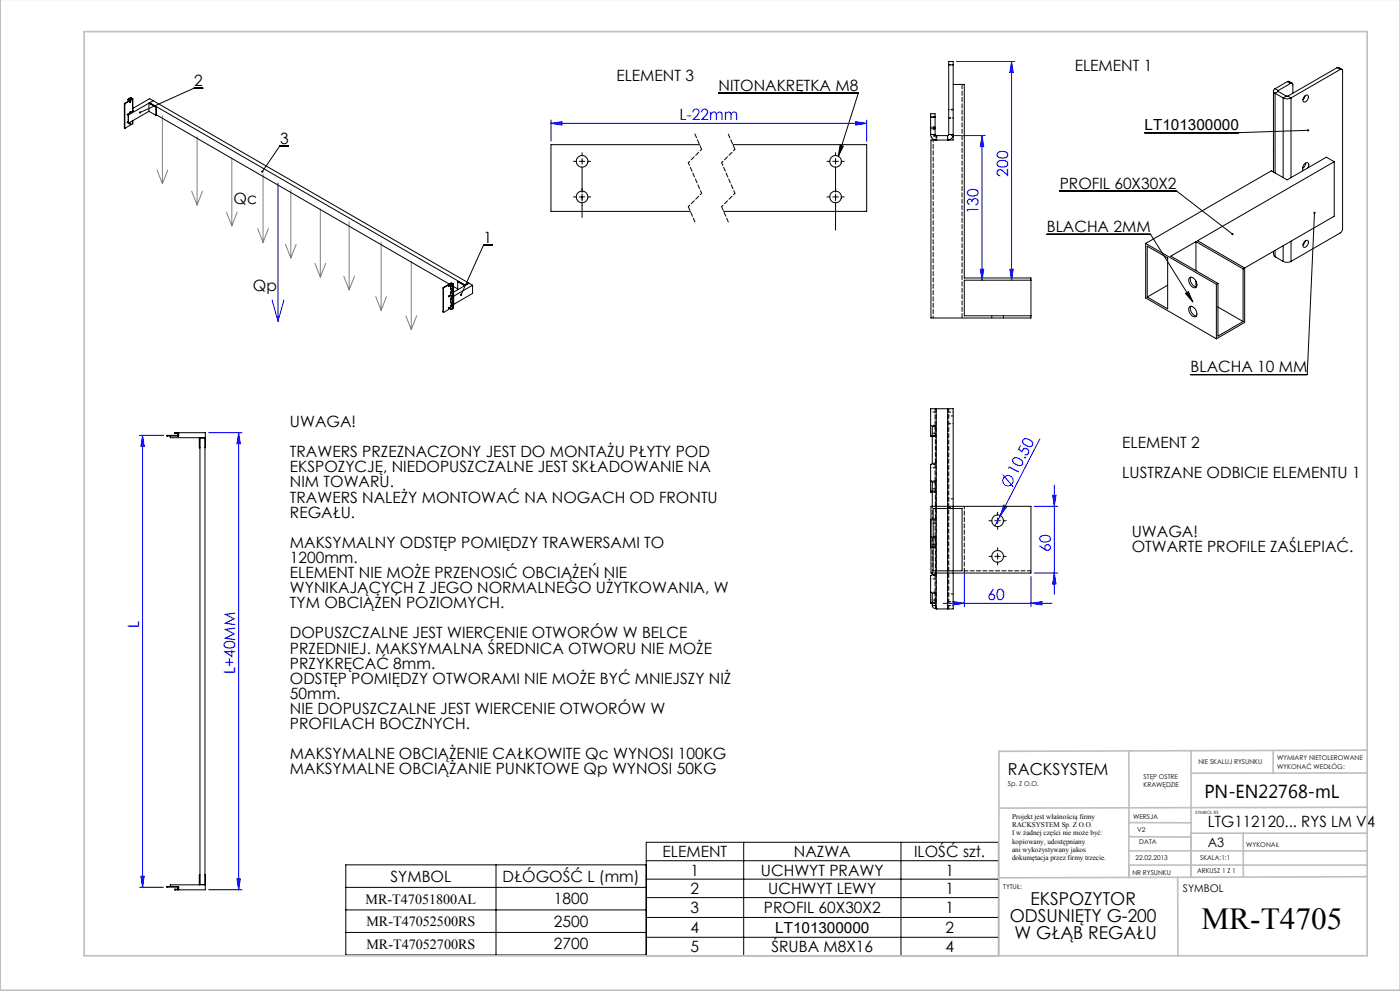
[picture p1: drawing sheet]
<svg xmlns="http://www.w3.org/2000/svg" width="420mm" height="297mm" viewBox="0 0 420 297" stroke-linecap="round" stroke-linejoin="round" font-family="sans-serif">
<g fill="none" stroke="#00f" stroke-width=".3">
<path d="M287 18.4h17.5M303.5 18.4l.5 3.3h-1zM303.5 18.4v65.6M165.3 37l3.3-.5v1zM165.3 36v6.4M165.3 37h94.7M256.7 36.5l3.3 .5-3.3 .5zM260 36v6.4M83.4 54.9v41.3M285.3 40.6h10.3M294.6 40.6l.5 3.3h-1zM294.6 40.6v43.4"/>
<path d="M81.6 89.9l1.8 6.3M85.2 89.9l-1.8 6.3M294.1 80.7h1l-.5 3.3zM303 80.7h1l-.5 3.3zM41.8 130.5h7.3M42.8 130.5v135.4M42.8 130.5l.5 3.3h-1zM62.6 129.7h10M71.6 129.7v137M71.6 129.7l.5 3.3h-1zM311.9 131.6l-13.4 26M300.8 142.3l3.2 3.6"/>
<path d="M301.2 151.4l.9 .4-2 2.7zM310.3 151.7h7M315.8 148.4h1l-.5 3.3zM316.3 145.4v32.7M289.3 172.1v9.7M309.3 172.7v9.1M310.3 171.7h7M316.3 171.7l.5 3.3h-1zM282.9 180.8h32.7M286 180.3l3.3 .5-3.3 .5zM309.3 180.8l3.3-.5v1zM41.8 265.9h7.3"/>
<path d="M42.3 262.6h1l-.5 3.3zM62.6 266.7h10M71.1 263.4h1l-.5 3.3z"/>
<circle cx="302.4" cy="144.1" r="1.56"/>
</g>
<g fill="none" stroke="#000" stroke-width=".3">
<path d="M60.8 26.4h-2.5l-16.3 7.3M215.5 27.9h42l-6 18.9M392.4 39.1l-20.8 .7h-28.3M86.5 43.7h-2.5l-5.3 7.7M173.8 59h1.7M173.8 48.4h1.7M174.6 47.5v1.7M174.6 58.2v1.7M249.8 59h1.7M249.8 48.4h1.7M250.7 47.5v1.7M250.7 58.2v1.7"/>
<path d="M252 43.5l1 .3-1.5 3zM317.9 57.2h35l16.8 13M147.6 73.5h-2.5l-6.8 14.9M314 70.2h31.2l12.6 20.3M394.3 63.8l-2.1 48.5h-35.1M355.7 88l.8-.6 1.3 3.1zM298.5 156.1h1.6M299.3 155.2v1.7M298.5 166.7h1.6M299.3 165.9v1.7M148.8 259.2v27M193.9 259.2h-90.2v27h90.2"/>
<path d="M193.9 252.4h105.6v34h-105.6zM193.9 258h105.6M223.1 252.4v34M270.3 252.4v34M103.7 265.9h90.2M103.7 272.7h90.2M103.7 279.5h90.2M193.9 263.5h105.6M193.9 269h105.6M193.9 275h105.6M193.9 280.9h105.6"/>
</g>
<g fill="none" stroke="#000" stroke-width=".3" stroke-dasharray="15.2 1.3 1.3 1.3">
<path d="M173 59h-1M173 48.4h-1M174.6 57.4v-1M174.6 46.7v-.9M176.3 59h.9M176.3 48.4h.9M249 59h-.9M249 48.4h-.9M250.7 57.4v-1M250.7 46.7v-.9M252.3 59h1M252.3 48.4h1"/>
<path d="M174.6 60.7v.9M250.7 60.7v.9M297.6 156.1h-.9M299.3 154.4v-.9M299.3 157.7v1M301 156.1h.9M297.6 166.7h-.9M299.3 165.1v-.9M299.3 168.4v.9M301 166.7h.9"/>
</g>
<path d="M250.7 50v19" fill="none" stroke="#000" stroke-width=".3" stroke-dasharray="15.2 1.3 1.3 1.3" stroke-dashoffset="7.7"/>
<path d="M174.6 50v15.2" fill="none" stroke="#000" stroke-width=".3" stroke-dasharray="15.2 1.3 1.3 1.3" stroke-dashoffset="7.6"/>
<path d="M208.5 40.2l2 4.6M218.5 40.2l2 4.6M206.5 61.9l2 4.6M216.5 61.9l2 4.6" fill="none" stroke="#000" stroke-width=".3" stroke-dasharray="1.3 .6"/>
<path d="M210.5 44.8l-4 4M210.5 57.9l-4 4M220.5 44.8l-4 4M220.5 57.9l-4 4" fill="none" stroke="#000" stroke-width=".3" stroke-dasharray="1.3 .6" stroke-dashoffset=".7"/>
<path d="M206.5 48.8l4 9.1M216.5 48.8l4 9.1" fill="none" stroke="#000" stroke-width=".3" stroke-dasharray="1.3 .6" stroke-dashoffset=".4"/>
<g fill="none" stroke="#808080" stroke-width=".3">
<path d="M48.7 34.6v20.5M47.1 50.9l1.6 4.2M50.3 50.9l-1.6 4.2M57.5 57.3l1.6 4.1M59.1 41v20.4M60.8 57.3l-1.7 4.1M69.5 47.3v20.4M78.9 52.2v20.4M87.2 56.9v20.4M67.9 63.6l1.6 4.1M71.2 63.6l-1.7 4.1M77.3 68.5l1.6 4.1"/>
<path d="M80.5 68.5l-1.6 4.1M85.6 73.2l1.6 4.1M88.9 73.2l-1.7 4.1M94.5 78.9l1.6 4.1M96.1 62.6v20.4M97.7 78.9l-1.6 4.1M104.7 66.5v20.4M114.3 72.6v20.4M123.4 78.4v20.4M103.1 82.8l1.6 4.1M106.4 82.8l-1.7 4.1M112.7 88.9l1.6 4.1"/>
<path d="M116 88.9l-1.7 4.1M121.8 94.7l1.6 4.1M125 94.7l-1.6 4.1"/>
</g>
<g fill="none" stroke="#c0c0c0" stroke-width=".5">
<path d="M.1 -.1v296.9h419.9M25.2 9.5h385v276.9h-385zM338.7 225.2v37.8M357.3 225v37.9v-13.2h52.9M382 225.4v6.3M410.1 224.8l-110.4 .4v61.2M410.1 231.7h-52.8M338.7 259.3h71.5M338.7 255h71.5M338.7 250.8l18.6 .1M338.7 246.5l18.6 .1M373 249.7v13.2"/>
<path d="M410.1 241.9l-110.4 .3M353.3 262.9l.1 23.5M410.2 262.7l-110.5 .4"/>
</g>
<path d="M78.4 51.2l.1 .5 .2-.3-.2 .3a.34 .34 0 0 0 .4 0 .34 .34 0 0 0 0-.5 .34 .34 0 0 0-.5 0zM41.8 33.5l-.1 .3 .3-.1-.3 .1a.34 .34 0 0 0 .5 .2 .34 .34 0 0 0 .1-.5 .34 .34 0 0 0-.5 0zM138.1 88.1v.5l.2-.2-.1 .3a.34 .34 0 0 0 .5-.4 .34 .34 0 0 0-.6-.2zM252 43.5l1 .3-1.5 3zM392.2 38.8a.34 .34 0 0 0 .1 .6 .34 .34 0 0 0 .5-.4l-.4 .1 .4-.1-.2-.2zM369.5 69.9v.5h.5l-.3-.2 .3 .2v-.5zM394.1 63.6a.34 .34 0 0 0 .1 .5 .34 .34 0 0 0 .5-.2 .34 .34 0 0 0-.3-.4l-.1 .3 .1-.3zM355.7 88l.8-.6 1.3 3.1z" fill="#000"/>
<g fill="#00f">
<path d="M301.2 151.4l.9 .4-2 2.7z"/>
<path d="M165.3 37l3.3-.5v1zM256.7 36.5l3.3 .5-3.3 .5z"/>
<path d="M286 180.3l3.3 .5-3.3 .5zM309.3 180.8l3.3-.5v1z"/>
<path d="M316.3 171.7l.5 3.3h-1zM315.8 148.4h1l-.5 3.3z"/>
<path d="M42.8 130.5l.5 3.3h-1zM42.3 262.6h1l-.5 3.3zM71.6 129.7l.5 3.3h-1zM71.1 263.4h1l-.5 3.3zM294.6 40.6l.5 3.3h-1zM294.1 80.7h1l-.5 3.3zM303.5 18.4l.5 3.3h-1zM303 80.7h1l-.5 3.3z"/>
</g>
<g fill="none" stroke="#000" stroke-width=".3">
<path d="M284.6 19.4v-1h1.4v1M284.6 19.4h1.4M284.6 19.4v20.9M286 19.4v22.6h-6.7v53.3h30v-12h-20v-58h-3.3M37.3 38.2v.1M37.3 38.2l.2 .2M37.3 31.1l.1 .1M37.3 31.1v7.1M37.4 31l-.1 .1M37.4 31h.2M37.4 31.2l.1 7.2 2.3-1.3M37.6 31l-.2 .2"/>
<path d="M38.2 34.3l.3 .2v2.3l-.3-.2M38.2 34.3l.3 .2M38.2 36.6l.3 .3M38.4 29.9h.1M38.4 29.9v.5M38.5 36.5l-.3 .1M38.5 29.7l-.1 .2M38.5 29.7h.1M38.5 34.5v2.4M38.5 29.9v.4M38.6 29.7l-.1 .2M39 33.7v.1"/>
<path d="M39.1 29.3h.3M39.1 29.3l.7 .5M39.1 29.3l-.6 .4M39.1 33.6h-.1M39.1 37h.1l-.2 .2zM39.1 30.4l.1 .1-.2 .2zM39.1 30.4l-.1 .2M39.1 37l-.1 .1M39.1 33.5h.1M39.1 33.4l-.1 .3M39.2 29.4h.1M39.2 29.4l-.6 .3"/>
<path d="M39.2 29.4v.5M39.2 33.7v-.3l-.2 .3M39.3 29.4v.5M39.4 29.3l-.1 .1M39.4 29.3l.4 .3M39.6 29.6v.1M39.6 29.7l-2.2 1.3M39.8 29.6v.2M39.8 29.8l-2.2 1.2M39.8 29.6h-.2M39.8 29.8v3.5M39.8 36.2v.9"/>
<path d="M39.8 29.7l.1 3.6M39.8 33.2l-1.6 1.1M44.7 33.4l-6.2 3.5M44.7 30.9l2.1 1.2M44.7 30.9l-6.2 3.6M44.7 30.9v2.5M44.7 33.4l2.1 1.2M44.9 30.8l-.1 .1 2.1 1.2M44.9 30.8l94.6 54.6M44.9 30.8v.2M46 30.2l-1.1-.6-5.1 2.9M46 30.2l-1.1 .6"/>
<path d="M46 30.2l95.8 55.3M46.8 32.1v2.5M46.9 32.1h-.1M46.9 32.1v2.3M46.9 34.4l87.9 50.7M47 34.5l-.2 .1M279.2 35.1v-1h1.3v1M279.2 35.1v5.2M279.2 35.1h1.3M280.5 35.1v5.2M382 27.3v24.2M382.5 26.6a.72 .72 0 0 0-.5 .7 .72 .72 0 0 0 .5 .6"/>
<path d="M382.5 26.6l1 .5M382.5 27.9l2.4 1.4M382.5 27.9v23.9M383.5 27.1v.3M383.5 27.4l-1 .5M383.5 27.4l2.4 1.4M384.9 29.3a2.61 2.61 0 0 0 2.4 0M384.9 29.3v23.9M385.9 28.8h.5M385.9 28.8l-1 .5M386.2 24.5l.4-.1 1.1 .6M386.2 24.5l1 .5"/>
<path d="M386.2 24.5l-3.7 2.1M386.4 28.8l.9 .5M387.2 25a.43 .43 0 0 1 .5 0 .43 .43 0 0 1 .2 .4v2.5M387.2 25l-3.7 2.1M387.3 29.3v23.9M391.5 28.7a.65 .65 0 0 1 1 0 .65 .65 0 0 1-.1 1l-.4 .5a.64 .64 0 0 1-.9 .3 .64 .64 0 0 1-.1-1zM391.6 28.7l-.7 1.2M401.1 20.3l.4-.1 1.1 .6M401.1 20.3l1 .5M401.1 20.3l-14.7 8.5M402.1 20.8a.43 .43 0 0 1 .5 0 .43 .43 0 0 1 .2 .4l-.1 47.7-.6 .9-14.8 8.5M402.1 20.8l-14.8 8.5"/>
<path d="M209.9 43.4h-44.6v20h41.8M219.9 43.4h40.1v20h-42.9M279.2 40.3a1.67 1.67 0 0 0 1.7 1.7v-1.4M279.2 40.3h1.3M280.5 40.3l.4 .3M280.9 40.6h3.4M284.6 40.3h1.4a1.67 1.67 0 0 1-1.7 1.7v-1.4M284.6 40.3l-.3 .3M391.7 48.9l-.3 1-.6 .6M392.4 50.3a.82 .82 0 0 0 .3-1 .82 .82 0 0 0-.9-.5 1.67 1.67 0 0 0-.8 2.3M400.3 48.5l-41 23.6 14.1 8.2v16.3l-8.5 4.9M400.3 48.5v16.3l-27.4 15.8"/>
<path d="M400.3 48.5l-2.4-1.4-11.8 6.8-4.7-2.7-37.7 21.8M343.7 73l21.2 12.2M343.7 73v16.3l21.2 12.2M344.2 73.8l6.1 3.5v15.3l-6.1-3.6zM358.8 72.4l14.1 8.2M358.8 72.4l-7.6 4.4 14.2 8.1M358.8 72.4v8.7M382 75.3l.1 1 .4 .6M382.5 76.9l2.4 1.4M382.5 75v1.9M384.9 78.3a2.61 2.61 0 0 0 2.4 0M384.9 73.6v4.7"/>
<path d="M387.3 72.3v6M391.5 72.3a.65 .65 0 0 1 1 0 .65 .65 0 0 1-.1 .9l-.4 .6a.64 .64 0 0 1-.9 .3 .64 .64 0 0 1-.1-1zM391.6 72.2l-.7 1.2M132.9 93.4l.2 .2M132.9 86.3l.1 .1M132.9 86.3v7.1M132.9 93.4l.1 .1M133 86.1l-.1 .2M133 86.1l.2 .1M133 86.4v7.1M133.2 86.2l-.2 .2M134.7 88.8h-.1"/>
<path d="M134.7 85.6l.1 .1-.2 .2zM134.7 92.2h.1l-.2 .2zM134.7 85.6l-.1 .2M134.7 92.1l-.1 .2M134.7 88.6l-.1 .3M135.1 92.4l-2.1 1.1M135.1 86.5h.1M135.1 88.5l.2 .2M135.1 90.6h.1M135.1 92.6l.2 .2M135.1 86.5l.2 .1M135.1 90.6l.2 .1"/>
<path d="M135.1 87.7l.2 .1M135.1 85.7l.2 .1M135.1 85.7v.8M135.1 87.7v.8M135.1 89.8v.8M135.1 91.8v.8M135.1 88.5l.2 .1M135.1 89.8l.2 .1M135.1 91.8l.2 .1M135.1 92.6l.2 .1M135.2 84.9h.4M135.2 84.9l.2 .1"/>
<path d="M135.2 84.9l-2.2 1.2M135.3 85.5l-.2 .2M135.3 87.6l-.2 .1M135.3 89.6l-.2 .2M135.3 91.6l-.2 .2M135.3 85.5l.1 .1M135.3 87.6h.1M135.3 89.6l.1 .1M135.3 91.6l.1 .1M135.3 85.8l.1 .8M135.3 88.6l.1 .1M135.3 89.9v.8l.4-.2 .2-.5"/>
<path d="M135.3 87.8v.8M135.3 91.9v.8M135.4 85h.1M135.4 85l-2.2 1.2M135.4 85v.5M135.4 86.6v.9M135.4 88.7v.8M135.4 90.7v.9M135.4 85.6l-.1 .2M135.4 87.6l-.1 .2M135.4 89.7l-.1 .2M135.4 91.7l-.1 .2"/>
<path d="M135.4 85l.4 .2M135.4 85v.4M135.4 88.6v.9M135.4 90.7v.8M135.6 84.9l.3 .2M135.6 84.9l-.2 .1M135.8 92.5l-.5 .2M135.8 92.5h.1M135.8 85.2h.1M135.8 85.2l.1 .1M135.8 87.2l-.5 .4M135.8 87.2l.1 .1"/>
<path d="M135.8 89.3l-.5 .3M135.8 89.3l.1 .1M135.8 91.3l-.5 .3M135.8 91.3l.1 .1M135.8 87.2h.1M135.8 89.3h.1M135.8 91.3h.1M135.8 91.3l.2 .1M135.8 87.2l.2 .1M135.8 89.3h.2M135.8 89.2l.2 .1M135.8 89.2h.1"/>
<path d="M135.8 86v1.2M135.8 88v1.3M135.8 90.1v1.2M135.8 92.1v.4M135.9 85.9l-.5 .7M135.9 87.9h.1M135.9 85.9h.1M135.9 85.1v.2M135.9 87.9l-.5 .8M135.9 85.3l-.5 .3M135.9 85.3v.6M135.9 87.3v.6"/>
<path d="M135.9 89.4v.6M135.9 91.4v.6M135.9 85.1l-.6 .4M135.9 87.3l-.5 .3M135.9 89.4l-.5 .3M135.9 92l-.1 .5M135.9 91.4l-.5 .3M136 87.3h.1M136 85.8h.1M136 92h-.1M136 91.4h-.1M136 89.9l-.1 .1"/>
<path d="M136 89.3l-.1 .1M136 92h.1M136 89.9h.1M136 87.9h.1M136 92.4l-.2 .1M136 85.2v7.2M136 91.1h.1M136 88.7l.1 .1M136 91.2h.1M136 88.8h.1M136 85.8l1.3 .8M136 90h.1"/>
<path d="M136.1 88.8v2.4M137.3 84.4l2.1 1.2-3.4 2M137.3 84.4l2.2 1.2M137.3 84.4v2.4M139.5 85.4v.2M140.5 85l-.9 .5M140.6 84.9l-1.1 .7M140.6 85v-.2l-1.1 .6M141.8 85.5l-5.7 3.3M141.8 85.5v2.4l-5.7 3.3M309.3 84h-20v10.6h20M350.3 85.5l-6.1 3.5"/>
<path d="M356.8 92a1.72 1.72 0 0 1 2.2 1.7 .93 .93 0 0 1-.5 1.3 .93 .93 0 0 1-1.2-.6l-.7-1.6zM356.8 83.2a1.72 1.72 0 0 1 2.2 1.8 .93 .93 0 0 1-.5 1.3 .93 .93 0 0 1-1.2-.6l-.7-1.6zM357.2 83.1a2.28 2.28 0 0 0 1.7 2.9M357.2 91.8a2.28 2.28 0 0 0 1.7 2.9M358.8 84.3v1.7M364.9 85.2v16.3M365.4 84.9l-.5 .3M365.4 84.9v15.8l7.5-4.3M365.4 92l7.5 4.4M372.9 80.6v15.8M50.2 130.5v.2M50.2 130.7h3.4v-1h8l-.1 4.5"/>
<path d="M50.2 130.5h3.1M51.1 130.7v.5h8.7v3h.2M52.6 129.7v.2M52.6 129.7h.7M53.3 129.7l.3 .2h-1M53.3 129.7l.1 .7M53.4 130.4l-.1 .1M53.4 130.4h.2l-.1 .2-.2 .1v-.2M59.9 134.2v-3h1.6v134h-1.6v-3M61.5 131.3h-1.5v133.8h1.5M279.2 127.5l.5 .3v11l-.5 .4v8M279.2 130.5v.3h.5"/>
<path d="M279.2 130.5h.5M280.9 122.5h-1.7v8M280.9 122.5h3.4M280.9 122.5v29.2M284.3 122.5h1.7v29.2M284.3 122.5v29.2M279.2 144.2l.5 .3v7.2M279.2 147.2v.3h.5M279.2 147.2h.5M279.3 155.8l-.1 8.1M279.3 151.7h30v20h-30zM280 152.4h8.6v18.7h-8.6z"/>
<path d="M280.9 152.4v18.7M284.3 152.4v18.7M286 152.4v18.7M279.2 177.5l.5 .3v3.9l.4 .5 .8 .3M279.2 160.8h.1M279.2 163.9l.1 .3M279.2 163.9h.1M279.7 171.7l-.1 .7-.4 .1v8M280.9 171.7v10.8M284.3 171.7v10.8M286 171.7v10.8h-1.7M279.2 180.5v.3h.5"/>
<path d="M279.2 180.5h.5M280.9 182.5h3.4M50.2 265.7v.2M50.2 265.9h3.1M52.6 266.5l1-.1-.3 .3M52.6 266.5v.2M52.6 266.7h.7M53.3 265.9v-.2l.2 .1 .1 .1h-.2M53.3 265.9h.1M53.4 265.9l-.1 .8M60 262.2h-.2v3h-8.7v.5M61.5 262.2l.1 4.5h-8v-1h-3.4"/>
<circle cx="174.6" cy="48.4" r="1.75"/>
<circle cx="174.6" cy="59" r="1.75"/>
<circle cx="250.7" cy="48.4" r="1.75"/>
<circle cx="250.7" cy="59" r="1.75"/>
<circle cx="134.7" cy="88.8" r=".17"/>
<circle cx="299.3" cy="156.1" r="1.75"/>
<circle cx="299.3" cy="166.7" r="1.75"/>
</g>
<path d="M280.5 130.5v-3M280.5 147.2v-3M279.7 161.2v10.5M280.5 163.9v-3.1M280.5 180.5v-3" fill="none" stroke="#000" stroke-width=".3" stroke-dasharray="1.3 .6" stroke-dashoffset=".1"/>
<g fill="none" stroke="#000" stroke-width=".3" stroke-dasharray="1.3 .6">
<path d="M280.5 122.5v5M280.5 139.2v5M280.5 130.8v-.3M280.6 127.5v.3M280.6 138.8v.4M279.4 155.8h-.1M279.7 155.5l-.3 .3M280.5 155.8v5M280.5 147.5v-.3M280.6 144.2v.3M280.6 155.5v.3M279.3 160.8h.1"/>
<path d="M279.4 160.8l.3 .4M280.5 172.5v5M280.5 164.2v-.3M280.6 160.8v.4M280.6 177.5v.3M280.6 172.2v.3M280.5 180.8v-.3M280.9 182.5h.1"/>
</g>
<g fill="none" stroke="#000" stroke-width=".3" stroke-dasharray="1.3 .6" stroke-dashoffset=".7">
<path d="M284.6 19.4h1.4M280.5 38.8h-1.3M280.5 35.1h-1.3M280.5 38.5h-1.3M280.5 38.1h-1.3M284.6 35.3h1.4M284.6 35.4h1.4M286 32.9h-1.4M286 32.8h-1.4M279.2 40.3h1.3M280.5 40.3h-1.3M280.6 40.5l-1.2 .5"/>
<path d="M280.6 40.5l-.9 1M280.9 40.6v1.4M281.1 40.6v1.4M284.3 42v-1.4M286 40.3h-1.4M280.5 129.8h-1.3M280.5 123.5h-1.3M284.6 123.5h1.4M284.6 127h1.4M286 124.7h-1.4M279.7 151.7v3.8M280.5 156.8h-1.3"/>
<path d="M280.5 146.5h-1.3M280.5 140.2h-1.3M284.6 152.2h1.4M286 149.5h-1.4M280.5 179.8h-1.3M280.5 173.5h-1.3M280.5 163.2h-1.3M280.6 177.8v3.7M286 178h-1.4M284.6 181.5h1.4M284.6 180.3h1.4"/>
</g>
<path d="M280.6 127.8h-.9M280.6 138.8h-.9M280.6 144.5h-.9M280.6 155.5h-.9M280.6 172.2h-.9M280.6 177.8h-.9M280.6 161.2h-.9M289.3 171.1v-19.4M280.6 181.5h-.9M280.6 181.5l.3 1" fill="none" stroke="#000" stroke-width=".3" stroke-dasharray="1.3 .6" stroke-dashoffset=".5"/>
<path d="M280 95.3v-53.3M280.6 139.2h-1.2M280.6 127.5h-1.2M280.6 155.8h-1.2M280.6 144.2h-1.2M280.5 164.2h-1.2M280.5 163.9h-1.2M280.6 177.5h-1.2M280.6 172.5h-1.2M280.6 160.8h-1.2" fill="none" stroke="#000" stroke-width=".3" stroke-dasharray="1.3 .6" stroke-dashoffset=".6"/>
<path d="M280.9 122.5v60M309.3 171.1h-20M284.3 182.5v-60M284.6 182.5v-60" fill="none" stroke="#000" stroke-width=".3" stroke-dasharray="1.3 .6" stroke-dashoffset=".2"/>
<path d="M288.6 95.3v-70M280.6 127.8v11M280.6 144.5v11M280.6 161.2v11" fill="none" stroke="#000" stroke-width=".3" stroke-dasharray="1.3 .6" stroke-dashoffset="-.1"/>
<path d="M280.5 130.8h-.8M280.5 130.5h-.8M280.5 147.5h-.8M280.5 147.2h-.8M280.5 180.8h-.8M280.5 180.5h-.8" fill="none" stroke="#000" stroke-width=".3" stroke-dasharray="1.3 .6" stroke-dashoffset=".4"/>
<path d="M297.5 94.6v.7M301 95.3v-.7M280.9 151.7v.7M284.3 152.4v-.7M286 152.4v-.7M280.9 171.1v.6M284.3 171.7v-.6M286 171.7v-.6M289.3 171.1v.6" fill="none" stroke="#000" stroke-width=".3" stroke-dasharray="1.3 .6" stroke-dashoffset=".3"/>
<text font-size="9.2" x="360.4" y="278.3">MR-T4705</text>
<text font-size="5.6" x="361.3" y="239.1">PN-EN22768-mL</text>
<g font-size="5.3">
<text x="309.1" y="271.3">EKSPOZYTOR</text>
<text x="302.9" y="276.4">ODSUNIĘTY G-200</text>
<text x="304.3" y="281.5">W GŁĄB REGAŁU</text>
</g>
<text font-size="4.9" x="302.4" y="232.4">RACKSYSTEM</text>
<g font-size="4.7">
<text x="322.4" y="21.3">ELEMENT 1</text>
<text x="58.3" y="25.8">2</text>
<text x="184.9" y="24.2">ELEMENT 3</text>
<text x="215.6" y="27.2">NITONAKRĘTKA M8</text>
<text x="84" y="43.1">3</text>
<text x="317.9" y="56.5">PROFIL 60X30X2</text>
<text x="70" y="61">Qc</text>
<text x="314" y="69.5">BLACHA 2MM</text>
<text x="145.1" y="72.8">1</text>
<text x="75.9" y="87.2">Qp</text>
<text x="357.2" y="111.6">BLACHA 10 MM</text>
<text x="87" y="128">UWAGA!</text>
<text x="87" y="137">TRAWERS PRZEZNACZONY JEST DO MONTAŻU PŁYTY POD</text>
<text x="336.7" y="134.2">ELEMENT 2</text>
<text x="87" y="141.6">EKSPOZYCJĘ, NIEDOPUSZCZALNE JEST SKŁADOWANIE NA</text>
<text x="336.7" y="143.3">LUSTRZANE ODBICIE ELEMENTU 1</text>
<text x="87" y="146.1">NIM TOWARU.</text>
<text x="87" y="150.6">TRAWERS NALEŻY MONTOWAĆ NA NOGACH OD FRONTU</text>
<text x="87" y="155.1">REGAŁU.</text>
<text x="339.5" y="160.9">UWAGA!</text>
<text x="87" y="164.2">MAKSYMALNY ODSTĘP POMIĘDZY TRAWERSAMI TO</text>
<text x="339.5" y="165.4">OTWARTE PROFILE ZAŚLEPIAĆ.</text>
<text x="87" y="168.7">1200mm.</text>
<text x="87" y="173.2">ELEMENT NIE MOŻE PRZENOSIĆ OBCIĄŻEŃ NIE</text>
<text x="87" y="177.8">WYNIKAJĄCYCH Z JEGO NORMALNEGO UŻYTKOWANIA, W</text>
<text x="87" y="182.3">TYM OBCIĄŻEŃ POZIOMYCH.</text>
<text x="87" y="191.3">DOPUSZCZALNE JEST WIERCENIE OTWORÓW W BELCE</text>
<text x="87" y="195.9">PRZEDNIEJ. MAKSYMALNA ŚREDNICA OTWORU NIE MOŻE</text>
<text x="87" y="200.4">PRZYKRĘCAĆ 8mm.</text>
<text x="87" y="204.9">ODSTĘP POMIĘDZY OTWORAMI NIE MOŻE BYĆ MNIEJSZY NIŻ</text>
<text x="87" y="209.5">50mm.</text>
<text x="87" y="214">NIE DOPUSZCZALNE JEST WIERCENIE OTWORÓW W</text>
<text x="87" y="218.5">PROFILACH BOCZNYCH.</text>
<text x="87" y="227.6">MAKSYMALNE OBCIĄŻENIE CAŁKOWITE Qc WYNOSI 100KG</text>
<text x="87" y="232.1">MAKSYMALNE OBCIĄŻANIE PUNKTOWE Qp WYNOSI 50KG</text>
<text x="362.4" y="247.8">LTG112120... RYS LM V4</text>
<text x="198.8" y="256.9">ELEMENT</text>
<text x="238.2" y="256.9">NAZWA</text>
<text x="274.2" y="256.9">ILOŚĆ szt.</text>
<text x="207.2" y="262.4">1</text>
<text x="228.3" y="262.4">UCHWYT PRAWY</text>
<text x="283.6" y="262.4">1</text>
<text x="117.1" y="264.3">SYMBOL</text>
<text x="150.8" y="264.3">DŁÓGOŚĆ L (mm)</text>
<text x="207.2" y="267.9">2</text>
<text x="230.5" y="267.9">UCHWYT LEWY</text>
<text x="283.6" y="267.9">1</text>
<text x="166.2" y="271">1800</text>
<text x="207.2" y="273.7">3</text>
<text x="229.2" y="273.7">PROFIL 60X30X2</text>
<text x="283.6" y="273.7">1</text>
<text x="166.2" y="277.8">2500</text>
<text x="207.2" y="279.6">4</text>
<text x="283.6" y="279.6">2</text>
<text x="166.2" y="284.5">2700</text>
<text x="207.2" y="285.4">5</text>
<text x="231.4" y="285.4">ŚRUBA M8X16</text>
<text x="283.6" y="285.4">4</text>
</g>
<g font-size="4.7" fill="#00f">
<text x="203.9" y="36">L-22mm</text>
<text x="302.5" y="53" transform="rotate(-90 302.5 53)">200</text>
<text x="293.6" y="64.2" transform="rotate(-90 293.6 64.2)">130</text>
<text x="305.1" y="142.6" transform="rotate(-63 305.1 142.6)">10.50</text>
<text x="315.3" y="165.4" transform="rotate(-90 315.3 165.4)">60</text>
<text x="296.3" y="179.8">60</text>
<text x="41.8" y="188.1" transform="rotate(-90 41.8 188.1)">L</text>
<text x="70.6" y="202.1" transform="rotate(-90 70.6 202.1)">L+40MM</text>
</g>
<g font-size="4.6">
<text x="343.4" y="39.1">LT101300000</text>
<text x="232.6" y="279.6">LT101300000</text>
</g>
<g font-size="4.2">
<text x="109.7" y="270.9">MR-T47051800AL</text>
<text x="109.9" y="277.6">MR-T47052500RS</text>
<text x="109.9" y="284.4">MR-T47052700RS</text>
</g>
<text font-size="3.9" x="362.3" y="253.8">A3</text>
<text font-size="3.2" x="354.9" y="267.2">SYMBOL</text>
<g font-size="2.2">
<text x="303.6" y="245.3">Projekt jest właśnością firmy</text>
<text x="303.6" y="247.8">RACKSYSTEM Sp. Z O.O.</text>
<text x="303.6" y="250.3">I w żadnej części nie może być:</text>
<text x="303.6" y="252.8">kopiowany, udostępniany</text>
<text x="303.6" y="255.3">ani wykożystywany jakos</text>
<text x="303.6" y="257.8">dokumętacja przez firmy trzecie.</text>
</g>
<g font-size="2">
<text x="383.1" y="227.9">WYMIARY NIETOLEROWANE</text>
<text x="343.1" y="233.4">STĘP OSTRE</text>
<text x="359.5" y="228.9">NIE SKALUJ RYSUNKU</text>
<text x="383.1" y="230.4">WYKONAĆ WEDŁÓG:</text>
<text x="302.4" y="235.5">Sp. Z O.O.</text>
<text x="343.1" y="235.9">KRAWĘDZIE</text>
<text x="339.9" y="245.4">WERSJA</text>
<text x="341.2" y="249.4">V2</text>
<text x="340.7" y="257.7">22.02.2013</text>
<text x="341.8" y="252.9">DATA</text>
<text x="360.1" y="257.7">SKALA:1:1</text>
<text x="373.9" y="253.8">WYKONAŁ</text>
<text x="339.7" y="262.3">NR RYSUNKU</text>
<text x="359.1" y="261.8">ARKUSZ 1 Z 1</text>
<text x="301" y="266.4">TYTUŁ:</text>
</g>
<text font-size="1.3" x="358.7" y="244">SYMBOL RS</text>
</svg>
